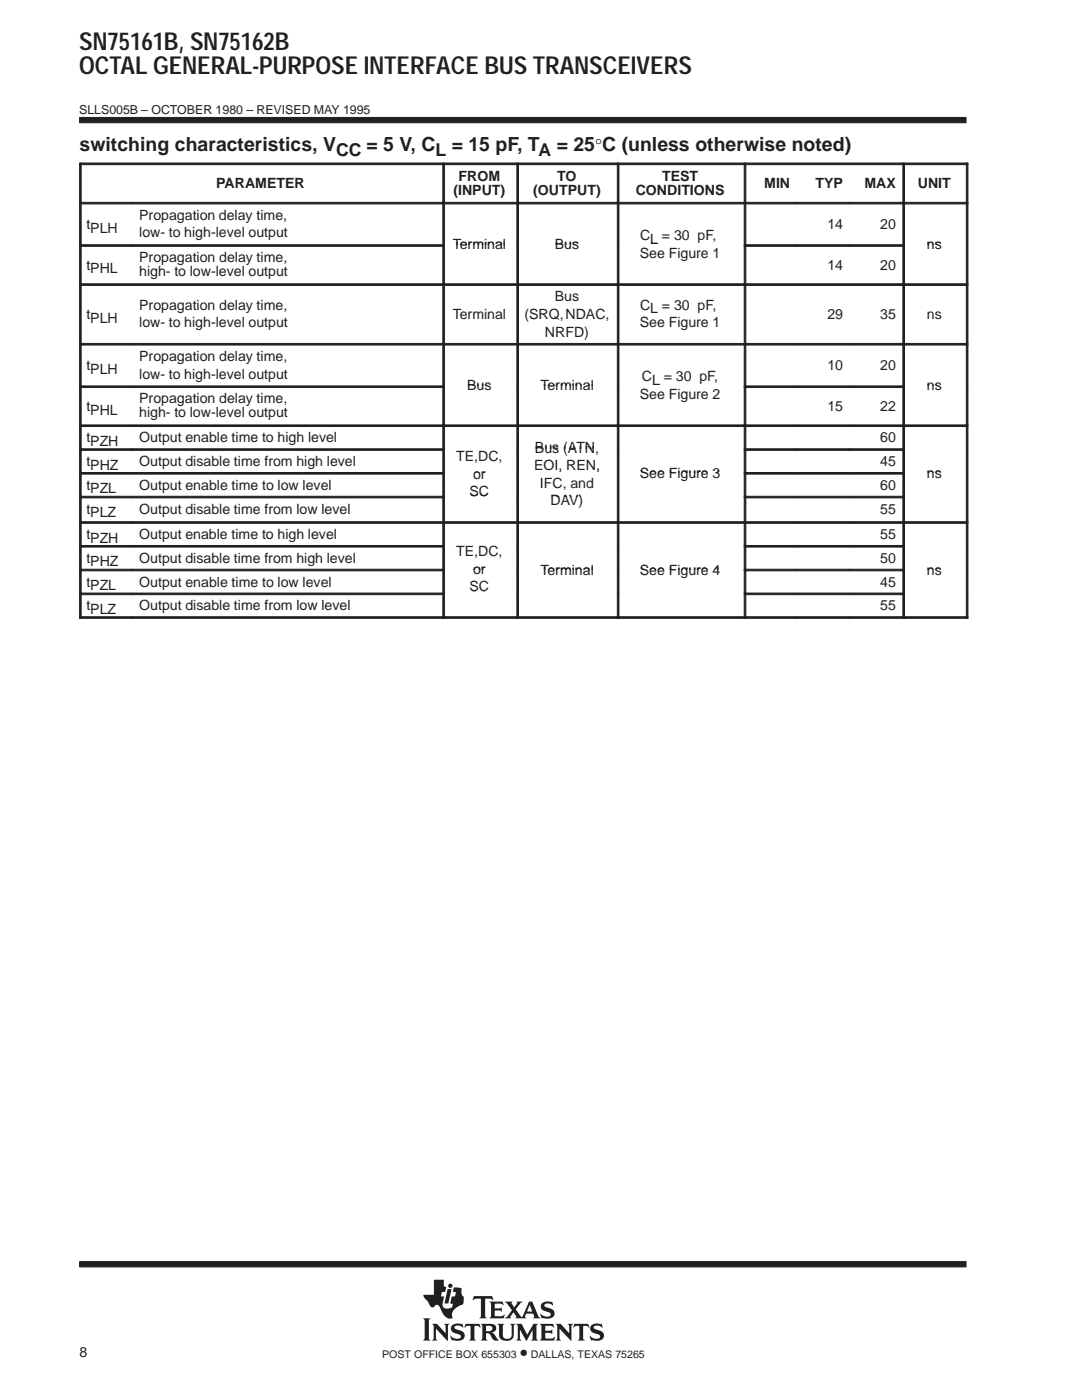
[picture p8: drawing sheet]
<svg xmlns="http://www.w3.org/2000/svg" width="216mm" height="279mm" viewBox="0 0 216 279" stroke-linecap="round" stroke-linejoin="round" font-family="sans-serif">
<g fill="#231f20" stroke="#231f20" stroke-width=".2">
<path d="M15.9 23.4h176.9v1.1h-176.9z" fill-rule="evenodd"/>
<path d="M15.9 251.8h176.9v1h-176.9z" fill-rule="evenodd"/>
</g>
<g fill="#231f20">
<path d="M89.3 257.3h.8l-.6 2.8h-.8z"/>
<path d="M95.9 264.2h2.1a.85 .85 0 0 1 1 .8 .85 .85 0 0 1-.9 .9l.4 .3 .7 1 .4 .2-.2 .1a1.11 1.11 0 0 1-1.4-.9l-.3-.4-.7-.1v1l.3 .4h-1.4l.3-.5v-2.3z" fill-rule="evenodd"/>
<path d="M100.7 259.8h1.6l-.2 .4 .5 .7 .6-.8-.1-.3h1.2l-.5 .3-.9 1.2 1 1.5a.22 .22 0 0 0 .3 0 .22 .22 0 0 0 .1-.2l1.3-2.8h.6l1.2 2.8 .4 .5-1.4-.1a.24 .24 0 0 0 .2-.1 .24 .24 0 0 0 0-.3l-.2-.4h-1.4l-.3 .6 .3 .3h-2.2l.2-.4-.5-.8-.7 .9 .2 .3h-1.3l.5-.4 1-1.2z" fill-rule="evenodd"/>
<path d="M118 264.5a2.12 2.12 0 0 1 1.9-.2l.1-.2 .3 .8-.8-.3h-.7a.35 .35 0 0 0-.3 .2 .35 .35 0 0 0 .2 .4l.5 .2a1.16 1.16 0 0 1 1.2 1.6 1.23 1.23 0 0 1-1.1 .6l-1.1-.1-.2 .1-.4-1 .9 .5 .7 .1a.47 .47 0 0 0 .6-.5 .47 .47 0 0 0-.6-.4 1.29 1.29 0 0 1-1.4-1.5z" fill-rule="evenodd"/>
<path d="M114.6 264.2h2.8l.2 .8-.5-.4h-.6l-.1 .1v2.4l.3 .4h-1.4l.3-.4v-2.4l-.1-.1h-.6l-.6 .4z" fill-rule="evenodd"/>
<path d="M107.7 264.2h2.6l.2 .8-.6-.4-1.1 .1v.9h1l.4-.3v.9l-.3-.2h-1.1v1.1h1.4l.5-.3-.2 .7h-2.8l.3-.5v-2.3z" fill-rule="evenodd"/>
<path d="M110.9 264.2h1l1.7 1.9v-1.5l-.3-.4h1l-.3 .4v3l-2.4-2.4v1.9l.3 .4h-1l.3-.4v-2.5z" fill-rule="evenodd"/>
<path d="M103 264.2h1.1l1.1 2.2 1.2-2.2h.9l-.3 .4v2.5l.4 .4h-1.4l.3-.4v-1.7l-1.3 2.2-1.3-2.3v1.8l.4 .4h-1.1l.3-.5v-2.3z" fill-rule="evenodd"/>
<path d="M90.2 264.5a2.17 2.17 0 0 1 1.9-.2l.1-.2 .3 .8-.8-.3h-.7a.36 .36 0 0 0-.3 .4 .36 .36 0 0 0 .4 .3l.3 .1a1.19 1.19 0 0 1 1.3 1.5l-.1 .1a1.23 1.23 0 0 1-1.1 .6l-1.1-.1-.2 .1-.4-1h.1a1.37 1.37 0 0 0 2.1 .2 .6 .6 0 0 0-.8-.6 1.08 1.08 0 0 1-1-.5 1.08 1.08 0 0 1 0-1.1z" fill-rule="evenodd"/>
<path d="M92.9 264.2h2.8l.2 .8-.5-.4h-.6l-.1 .1v2.4l.3 .4h-1.4l.2-.2 .1-.3v-2.3l-.7-.1-.6 .4z" fill-rule="evenodd"/>
<path d="M99.3 264.2h1.3l-.3 .3 .1 2.2 .2 .4 .8 .1a.73 .73 0 0 0 .7-.8v-1.9l-.3-.3h1l-.3 .3v2a1.56 1.56 0 0 1-1.3 1.1 1.56 1.56 0 0 1-1.5-.6l-.1-2.5z" fill-rule="evenodd"/>
<path d="M86.2 264.2h1l1.7 1.9v-1.5l-.3-.4h1.1l-.3 .3v3.1l-2.4-2.4v1.9l.3 .4h-1.1l.3-.5v-2.3z" fill-rule="evenodd"/>
<path d="M84.4 263.1h1.5l-.3 .3v3.8l.3 .3h-1.5l.3-.5v-3.4z" fill-rule="evenodd"/>
<path d="M94.6 258.7h3.6l.2 .8-.7-.3-.9 .1v3.4l.3 .4h-1.4l.3-.4v-3.4l-1-.1-.7 .2z" fill-rule="evenodd"/>
<path d="M97.7 259.8h2.6l.2 .7-.7-.3h-1.1v.9h1.1l.3-.2v.9l-.3-.2-1.1-.1v1.1l.1 .1h1.3l.5-.4 .1 .1-.2 .7h-2.8l.3-.6v-2.2z" fill-rule="evenodd"/>
<path d="M108.1 260.2l.1-.1a1.87 1.87 0 0 1 1.4-.3l.4 .1 .2-.2 .2 .8-1.1-.4a.44 .44 0 0 0-.7 .4 .44 .44 0 0 0 .6 .4 1.34 1.34 0 0 1 1.4 1.4 1.13 1.13 0 0 1-1.1 .9l-.8-.1a.37 .37 0 0 0-.6 .1l-.3-1 .1-.1 .6 .5 .8 .2a.47 .47 0 0 0 .6-.5 .47 .47 0 0 0-.5-.5h-.2a1.11 1.11 0 0 1-1.2-1.6z" fill-rule="evenodd"/>
<path d="M86.6 255.4h2v1.3l.4 .2-.2 .9h-.6l-.2 .9h.6l-.2 1.1a1.11 1.11 0 0 0 .3 1.3l.6 .1 .9-.3 .2-.7-.5-.1 .2-1.4h.7l.2-.9h-.7l.3-.9 1.5 .2v.9l.1 .5 .3 .2v1a.54 .54 0 0 1-.4 .7l-.4 .2a2.35 2.35 0 0 0-1.5 1.6v.4a.29 .29 0 0 1 .1 .3 .29 .29 0 0 1-.2 .2l-.1 .1a2.21 2.21 0 0 1-2-1.9l-.1-.1a.68 .68 0 0 0-.5-.8 .68 .68 0 0 0-.8 .4 .88 .88 0 0 1-1.1-.8l-.8-1-.2-.6h2.1z" fill-rule="evenodd"/>
<circle cx="89.9" cy="256.6" r=".43"/>
</g>
<g fill="#fff">
<path d="M105.7 260.4l.5 1.3h-1z"/>
<path d="M97 264.7l.6-.1a.56 .56 0 0 1 .7 .5 .56 .56 0 0 1-.7 .6h-.6z" fill-rule="evenodd"/>
</g>
<g fill="#231f20" stroke="#231f20" stroke-width=".2">
<path d="M15.9 32.5h.3v7.9h-.3z" fill-rule="evenodd"/>
<path d="M15.9 32.5h72.4v.4h-72.4z" fill-rule="evenodd"/>
<path d="M88.4 32.5h.3v7.9h-.3z" fill-rule="evenodd"/>
<path d="M88.4 32.5h14.7v.4h-14.7z" fill-rule="evenodd"/>
<path d="M103.1 32.5h.4v7.9h-.4z" fill-rule="evenodd"/>
<path d="M103.1 32.5h20.1v.4h-20.1z" fill-rule="evenodd"/>
<path d="M123.2 32.5h.3v7.9h-.3z" fill-rule="evenodd"/>
<path d="M123.2 32.5h25.3v.4h-25.3z" fill-rule="evenodd"/>
<path d="M148.5 32.5h.3v7.9h-.3z" fill-rule="evenodd"/>
<path d="M148.5 32.5h10.5v.4h-10.5z" fill-rule="evenodd"/>
<path d="M159.1 32.5h10.5v.4h-10.5z" fill-rule="evenodd"/>
<path d="M169.6 32.5h10.5v.4h-10.5z" fill-rule="evenodd"/>
<path d="M180.2 32.5h.3v7.9h-.3z" fill-rule="evenodd"/>
<path d="M192.8 32.5h.3v7.9h-.3z" fill-rule="evenodd"/>
<path d="M180.2 32.5h12.9v.4h-12.9z" fill-rule="evenodd"/>
<path d="M15.9 40.4h.3v8.4h-.3z" fill-rule="evenodd"/>
<path d="M15.9 40.4h10.5v.3h-10.5z" fill-rule="evenodd"/>
<path d="M26.4 40.4h61.9v.3h-61.9z" fill-rule="evenodd"/>
<path d="M88.4 40.4h.3v8.4h-.3z" fill-rule="evenodd"/>
<path d="M88.4 40.4h14.7v.3h-14.7z" fill-rule="evenodd"/>
<path d="M103.1 40.4h.4v8.4h-.4z" fill-rule="evenodd"/>
<path d="M103.1 40.4h20.1v.3h-20.1z" fill-rule="evenodd"/>
<path d="M123.2 40.4h.3v8.4h-.3z" fill-rule="evenodd"/>
<path d="M123.2 40.4h25.3v.3h-25.3z" fill-rule="evenodd"/>
<path d="M148.5 40.4h.3v8.4h-.3z" fill-rule="evenodd"/>
<path d="M148.5 40.4h10.5v.3h-10.5z" fill-rule="evenodd"/>
<path d="M159.1 40.4h10.5v.3h-10.5z" fill-rule="evenodd"/>
<path d="M169.6 40.4h10.5v.3h-10.5z" fill-rule="evenodd"/>
<path d="M180.2 40.4h.3v8.4h-.3z" fill-rule="evenodd"/>
<path d="M192.8 40.4h.3v8.4h-.3z" fill-rule="evenodd"/>
<path d="M180.2 40.4h12.9v.3h-12.9z" fill-rule="evenodd"/>
<path d="M15.9 48.8h.3v7.8h-.3z" fill-rule="evenodd"/>
<path d="M15.9 48.8h10.5v.4h-10.5z" fill-rule="evenodd"/>
<path d="M26.4 48.8h61.9v.4h-61.9z" fill-rule="evenodd"/>
<path d="M88.4 48.8h.3v7.8h-.3z" fill-rule="evenodd"/>
<path d="M103.1 48.8h.4v7.8h-.4z" fill-rule="evenodd"/>
<path d="M123.2 48.8h.3v7.8h-.3z" fill-rule="evenodd"/>
<path d="M148.5 48.8h.3v7.8h-.3z" fill-rule="evenodd"/>
<path d="M148.5 48.8h10.5v.4h-10.5z" fill-rule="evenodd"/>
<path d="M159.1 48.8h10.5v.4h-10.5z" fill-rule="evenodd"/>
<path d="M169.6 48.8h10.5v.4h-10.5z" fill-rule="evenodd"/>
<path d="M180.2 48.8h.3v7.8h-.3z" fill-rule="evenodd"/>
<path d="M192.8 48.8h.3v7.8h-.3z" fill-rule="evenodd"/>
<path d="M15.9 56.6h.3v11.9h-.3z" fill-rule="evenodd"/>
<path d="M15.9 56.6h10.5v.4h-10.5z" fill-rule="evenodd"/>
<path d="M26.4 56.6h61.9v.4h-61.9z" fill-rule="evenodd"/>
<path d="M88.4 56.6h.3v11.9h-.3z" fill-rule="evenodd"/>
<path d="M88.4 56.6h14.7v.4h-14.7z" fill-rule="evenodd"/>
<path d="M103.1 56.6h.4v11.9h-.4z" fill-rule="evenodd"/>
<path d="M103.1 56.6h20.1v.4h-20.1z" fill-rule="evenodd"/>
<path d="M123.2 56.6h.3v11.9h-.3z" fill-rule="evenodd"/>
<path d="M123.2 56.6h25.3v.4h-25.3z" fill-rule="evenodd"/>
<path d="M148.5 56.6h.3v11.9h-.3z" fill-rule="evenodd"/>
<path d="M148.5 56.6h10.5v.4h-10.5z" fill-rule="evenodd"/>
<path d="M159.1 56.6h10.5v.4h-10.5z" fill-rule="evenodd"/>
<path d="M169.6 56.6h10.5v.4h-10.5z" fill-rule="evenodd"/>
<path d="M180.2 56.6h.3v11.9h-.3z" fill-rule="evenodd"/>
<path d="M192.8 56.6h.3v11.9h-.3z" fill-rule="evenodd"/>
<path d="M180.2 56.6h12.9v.4h-12.9z" fill-rule="evenodd"/>
<path d="M15.9 68.5h.3v8.5h-.3z" fill-rule="evenodd"/>
<path d="M15.9 68.5h10.5v.4h-10.5z" fill-rule="evenodd"/>
<path d="M26.4 68.5h61.9v.4h-61.9z" fill-rule="evenodd"/>
<path d="M88.4 68.5h.3v8.5h-.3z" fill-rule="evenodd"/>
<path d="M88.4 68.5h14.7v.4h-14.7z" fill-rule="evenodd"/>
<path d="M103.1 68.5h.4v8.5h-.4z" fill-rule="evenodd"/>
<path d="M103.1 68.5h20.1v.4h-20.1z" fill-rule="evenodd"/>
<path d="M123.2 68.5h.3v8.5h-.3z" fill-rule="evenodd"/>
<path d="M123.2 68.5h25.3v.4h-25.3z" fill-rule="evenodd"/>
<path d="M148.5 68.5h.3v8.5h-.3z" fill-rule="evenodd"/>
<path d="M148.5 68.5h10.5v.4h-10.5z" fill-rule="evenodd"/>
<path d="M159.1 68.5h10.5v.4h-10.5z" fill-rule="evenodd"/>
<path d="M169.6 68.5h10.5v.4h-10.5z" fill-rule="evenodd"/>
<path d="M180.2 68.5h.3v8.5h-.3z" fill-rule="evenodd"/>
<path d="M192.8 68.5h.3v8.5h-.3z" fill-rule="evenodd"/>
<path d="M180.2 68.5h12.9v.4h-12.9z" fill-rule="evenodd"/>
<path d="M15.9 77h.3v7.8h-.3z" fill-rule="evenodd"/>
<path d="M15.9 77h10.5v.3h-10.5z" fill-rule="evenodd"/>
<path d="M26.4 77h61.9v.3h-61.9z" fill-rule="evenodd"/>
<path d="M88.4 77h.3v7.8h-.3z" fill-rule="evenodd"/>
<path d="M103.1 77h.4v7.8h-.4z" fill-rule="evenodd"/>
<path d="M123.2 77h.3v7.8h-.3z" fill-rule="evenodd"/>
<path d="M148.5 77h.3v7.8h-.3z" fill-rule="evenodd"/>
<path d="M148.5 77h10.5v.3h-10.5z" fill-rule="evenodd"/>
<path d="M159.1 77h10.5v.3h-10.5z" fill-rule="evenodd"/>
<path d="M169.6 77h10.5v.3h-10.5z" fill-rule="evenodd"/>
<path d="M180.2 77h.3v7.8h-.3z" fill-rule="evenodd"/>
<path d="M192.8 77h.3v7.8h-.3z" fill-rule="evenodd"/>
<path d="M15.9 84.8h.3v4.7h-.3z" fill-rule="evenodd"/>
<path d="M15.9 84.8h10.5v.3h-10.5z" fill-rule="evenodd"/>
<path d="M26.4 84.8h61.9v.3h-61.9z" fill-rule="evenodd"/>
<path d="M88.4 84.8h.3v4.7h-.3z" fill-rule="evenodd"/>
<path d="M88.4 84.8h14.7v.3h-14.7z" fill-rule="evenodd"/>
<path d="M103.1 84.8h.4v4.7h-.4z" fill-rule="evenodd"/>
<path d="M103.1 84.8h20.1v.3h-20.1z" fill-rule="evenodd"/>
<path d="M123.2 84.8h.3v4.7h-.3z" fill-rule="evenodd"/>
<path d="M123.2 84.8h25.3v.3h-25.3z" fill-rule="evenodd"/>
<path d="M148.5 84.8h.3v4.7h-.3z" fill-rule="evenodd"/>
<path d="M148.5 84.8h10.5v.3h-10.5z" fill-rule="evenodd"/>
<path d="M159.1 84.8h10.5v.3h-10.5z" fill-rule="evenodd"/>
<path d="M169.6 84.8h10.5v.3h-10.5z" fill-rule="evenodd"/>
<path d="M180.2 84.8h.3v4.7h-.3z" fill-rule="evenodd"/>
<path d="M192.8 84.8h.3v4.7h-.3z" fill-rule="evenodd"/>
<path d="M180.2 84.8h12.9v.3h-12.9z" fill-rule="evenodd"/>
<path d="M15.9 89.6h.3v4.7h-.3z" fill-rule="evenodd"/>
<path d="M15.9 89.6h10.5v.3h-10.5z" fill-rule="evenodd"/>
<path d="M26.4 89.6h61.9v.3h-61.9z" fill-rule="evenodd"/>
<path d="M88.4 89.6h.3v4.7h-.3z" fill-rule="evenodd"/>
<path d="M103.1 89.6h.4v4.7h-.4z" fill-rule="evenodd"/>
<path d="M123.2 89.6h.3v4.7h-.3z" fill-rule="evenodd"/>
<path d="M148.5 89.6h.3v4.7h-.3z" fill-rule="evenodd"/>
<path d="M148.5 89.6h10.5v.3h-10.5z" fill-rule="evenodd"/>
<path d="M159.1 89.6h10.5v.3h-10.5z" fill-rule="evenodd"/>
<path d="M169.6 89.6h10.5v.3h-10.5z" fill-rule="evenodd"/>
<path d="M180.2 89.6h.3v4.7h-.3z" fill-rule="evenodd"/>
<path d="M192.8 89.6h.3v4.7h-.3z" fill-rule="evenodd"/>
<path d="M15.9 94.3h.3v4.7h-.3z" fill-rule="evenodd"/>
<path d="M15.9 94.3h10.5v.3h-10.5z" fill-rule="evenodd"/>
<path d="M26.4 94.3h61.9v.3h-61.9z" fill-rule="evenodd"/>
<path d="M88.4 94.3h.3v4.7h-.3z" fill-rule="evenodd"/>
<path d="M103.1 94.3h.4v4.7h-.4z" fill-rule="evenodd"/>
<path d="M123.2 94.3h.3v4.7h-.3z" fill-rule="evenodd"/>
<path d="M148.5 94.3h.3v4.7h-.3z" fill-rule="evenodd"/>
<path d="M148.5 94.3h10.5v.3h-10.5z" fill-rule="evenodd"/>
<path d="M159.1 94.3h10.5v.3h-10.5z" fill-rule="evenodd"/>
<path d="M169.6 94.3h10.5v.3h-10.5z" fill-rule="evenodd"/>
<path d="M180.2 94.3h.3v4.7h-.3z" fill-rule="evenodd"/>
<path d="M192.8 94.3h.3v4.7h-.3z" fill-rule="evenodd"/>
<path d="M15.9 99h.3v5.1h-.3z" fill-rule="evenodd"/>
<path d="M15.9 99h10.5v.4h-10.5z" fill-rule="evenodd"/>
<path d="M26.4 99h61.9v.4h-61.9z" fill-rule="evenodd"/>
<path d="M88.4 99h.3v5.1h-.3z" fill-rule="evenodd"/>
<path d="M103.1 99h.4v5.1h-.4z" fill-rule="evenodd"/>
<path d="M123.2 99h.3v5.1h-.3z" fill-rule="evenodd"/>
<path d="M148.5 99h.3v5.1h-.3z" fill-rule="evenodd"/>
<path d="M148.5 99h10.5v.4h-10.5z" fill-rule="evenodd"/>
<path d="M159.1 99h10.5v.4h-10.5z" fill-rule="evenodd"/>
<path d="M169.6 99h10.5v.4h-10.5z" fill-rule="evenodd"/>
<path d="M180.2 99h.3v5.1h-.3z" fill-rule="evenodd"/>
<path d="M192.8 99h.3v5.1h-.3z" fill-rule="evenodd"/>
<path d="M15.9 104.1h.3v4.7h-.3z" fill-rule="evenodd"/>
<path d="M15.9 104.1h10.5v.3h-10.5z" fill-rule="evenodd"/>
<path d="M26.4 104.1h61.9v.3h-61.9z" fill-rule="evenodd"/>
<path d="M88.4 104.1h.3v4.7h-.3z" fill-rule="evenodd"/>
<path d="M88.4 104.1h14.7v.3h-14.7z" fill-rule="evenodd"/>
<path d="M103.1 104.1h.4v4.7h-.4z" fill-rule="evenodd"/>
<path d="M103.1 104.1h20.1v.3h-20.1z" fill-rule="evenodd"/>
<path d="M123.2 104.1h.3v4.7h-.3z" fill-rule="evenodd"/>
<path d="M123.2 104.1h25.3v.3h-25.3z" fill-rule="evenodd"/>
<path d="M148.5 104.1h.3v4.7h-.3z" fill-rule="evenodd"/>
<path d="M148.5 104.1h10.5v.3h-10.5z" fill-rule="evenodd"/>
<path d="M159.1 104.1h10.5v.3h-10.5z" fill-rule="evenodd"/>
<path d="M169.6 104.1h10.5v.3h-10.5z" fill-rule="evenodd"/>
<path d="M180.2 104.1h.3v4.7h-.3z" fill-rule="evenodd"/>
<path d="M192.8 104.1h.3v4.7h-.3z" fill-rule="evenodd"/>
<path d="M180.2 104.1h12.9v.3h-12.9z" fill-rule="evenodd"/>
<path d="M15.9 108.9h.3v4.7h-.3z" fill-rule="evenodd"/>
<path d="M15.9 108.9h10.5v.3h-10.5z" fill-rule="evenodd"/>
<path d="M26.4 108.9h61.9v.3h-61.9z" fill-rule="evenodd"/>
<path d="M88.4 108.9h.3v4.7h-.3z" fill-rule="evenodd"/>
<path d="M103.1 108.9h.4v4.7h-.4z" fill-rule="evenodd"/>
<path d="M123.2 108.9h.3v4.7h-.3z" fill-rule="evenodd"/>
<path d="M148.5 108.9h.3v4.7h-.3z" fill-rule="evenodd"/>
<path d="M148.5 108.9h10.5v.3h-10.5z" fill-rule="evenodd"/>
<path d="M159.1 108.9h10.5v.3h-10.5z" fill-rule="evenodd"/>
<path d="M169.6 108.9h10.5v.3h-10.5z" fill-rule="evenodd"/>
<path d="M180.2 108.9h.3v4.7h-.3z" fill-rule="evenodd"/>
<path d="M192.8 108.9h.3v4.7h-.3z" fill-rule="evenodd"/>
<path d="M15.9 113.6h.3v4.7h-.3z" fill-rule="evenodd"/>
<path d="M15.9 113.6h10.5v.3h-10.5z" fill-rule="evenodd"/>
<path d="M26.4 113.6h61.9v.3h-61.9z" fill-rule="evenodd"/>
<path d="M88.4 113.6h.3v4.7h-.3z" fill-rule="evenodd"/>
<path d="M103.1 113.6h.4v4.7h-.4z" fill-rule="evenodd"/>
<path d="M123.2 113.6h.3v4.7h-.3z" fill-rule="evenodd"/>
<path d="M148.5 113.6h.3v4.7h-.3z" fill-rule="evenodd"/>
<path d="M148.5 113.6h10.5v.3h-10.5z" fill-rule="evenodd"/>
<path d="M159.1 113.6h10.5v.3h-10.5z" fill-rule="evenodd"/>
<path d="M169.6 113.6h10.5v.3h-10.5z" fill-rule="evenodd"/>
<path d="M180.2 113.6h.3v4.7h-.3z" fill-rule="evenodd"/>
<path d="M192.8 113.6h.3v4.7h-.3z" fill-rule="evenodd"/>
<path d="M15.9 118.4h.3v5h-.3z" fill-rule="evenodd"/>
<path d="M15.9 118.4h10.5v.3h-10.5z" fill-rule="evenodd"/>
<path d="M15.9 123.1h10.5v.3h-10.5z" fill-rule="evenodd"/>
<path d="M26.4 118.4h61.9v.3h-61.9z" fill-rule="evenodd"/>
<path d="M26.4 123.1h61.9v.3h-61.9z" fill-rule="evenodd"/>
<path d="M88.4 118.4h.3v5h-.3z" fill-rule="evenodd"/>
<path d="M88.4 123.1h14.7v.3h-14.7z" fill-rule="evenodd"/>
<path d="M103.1 118.4h.4v5h-.4z" fill-rule="evenodd"/>
<path d="M103.1 123.1h20.1v.3h-20.1z" fill-rule="evenodd"/>
<path d="M123.2 118.4h.3v5h-.3z" fill-rule="evenodd"/>
<path d="M123.2 123.1h25.3v.3h-25.3z" fill-rule="evenodd"/>
<path d="M148.5 118.4h.3v5h-.3z" fill-rule="evenodd"/>
<path d="M148.5 118.4h10.5v.3h-10.5z" fill-rule="evenodd"/>
<path d="M148.5 123.1h10.5v.3h-10.5z" fill-rule="evenodd"/>
<path d="M159.1 118.4h10.5v.3h-10.5z" fill-rule="evenodd"/>
<path d="M159.1 123.1h10.5v.3h-10.5z" fill-rule="evenodd"/>
<path d="M169.6 118.4h10.5v.3h-10.5z" fill-rule="evenodd"/>
<path d="M169.6 123.1h10.5v.3h-10.5z" fill-rule="evenodd"/>
<path d="M180.2 118.4h.3v5h-.3z" fill-rule="evenodd"/>
<path d="M192.8 118.4h.3v5h-.3z" fill-rule="evenodd"/>
<path d="M180.2 123.1h12.9v.3h-12.9z" fill-rule="evenodd"/>
</g>
<g font-size="4.9" fill="#231f20">
<text x="15.8" y="9.9">SN75161B, SN75162B</text>
<text x="15.8" y="14.8">OCTAL GENERAL-PURPOSE INTERFACE BUS TRANSCEIVERS</text>
</g>
<text font-size="3.9" fill="#231f20" x="15.9" y="30.2">switching characteristics, V</text>
<g font-size="3.5" fill="#231f20">
<text x="67.1" y="31.1">CC = 5 V, CL = 15 pF, TA = 25</text>
<text x="118.7" y="30.2">°C (unless otherwise noted)</text>
<text x="103.7" y="271">•</text>
</g>
<g font-size="2.8" fill="#231f20">
<text x="43.1" y="37.6">PARAMETER</text>
<text x="90.5" y="38.9">(INPUT)</text>
<text x="91.5" y="36.1">FROM</text>
<text x="106.4" y="38.9">(OUTPUT)</text>
<text x="111.2" y="36.1">TO</text>
<text x="126.9" y="38.9">CONDITIONS</text>
<text x="132.1" y="36.1">TEST</text>
<text x="152.5" y="37.6">MIN</text>
<text x="162.7" y="37.6">TYP</text>
<text x="172.5" y="37.6">MAX</text>
<text x="183.1" y="37.6">UNIT</text>
<text x="17.2" y="45.7">tPLH</text>
<text x="27.8" y="43.9">Propagation delay time,</text>
<text x="27.8" y="47.4">low- to high-level output</text>
<text x="127.7" y="47.9">CL</text>
<text x="165.1" y="45.7">14</text>
<text x="175.6" y="45.7">20</text>
<text x="17.2" y="53.9">tPHL</text>
<text x="27.8" y="52.3">Propagation delay time,</text>
<text x="90.3" y="49.6">Terminal</text>
<text x="110.7" y="49.6">Bus</text>
<text x="127.7" y="51.4">See Figure 1</text>
<text x="129.8" y="48.6">L = 30 pF,</text>
<text x="165.1" y="53.9">14</text>
<text x="175.6" y="53.9">20</text>
<text x="184.9" y="49.6">ns</text>
<text x="27.8" y="55.1">high- to low-level output</text>
<text x="17.2" y="63.7">tPLH</text>
<text x="27.8" y="61.8">Propagation delay time,</text>
<text x="27.8" y="65.4">low- to high-level output</text>
<text x="90.3" y="63.7">Terminal</text>
<text x="104.6" y="63.7">(SRQ,NDAC,</text>
<text x="110.7" y="60.2">Bus</text>
<text x="127.7" y="65.4">See Figure 1</text>
<text x="127.7" y="61.8">CL = 30 pF,</text>
<text x="165.1" y="63.7">29</text>
<text x="175.6" y="63.7">35</text>
<text x="184.9" y="63.7">ns</text>
<text x="108.7" y="67.2">NRFD)</text>
<text x="17.2" y="73.9">tPLH</text>
<text x="27.8" y="72">Propagation delay time,</text>
<text x="27.8" y="75.5">low- to high-level output</text>
<text x="93.2" y="77.8">Bus</text>
<text x="107.8" y="77.8">Terminal</text>
<text x="128.1" y="76.1">CL</text>
<text x="130.1" y="76.8">L = 30 pF,</text>
<text x="165.1" y="73.9">10</text>
<text x="175.6" y="73.9">20</text>
<text x="184.9" y="77.8">ns</text>
<text x="17.2" y="82">tPHL</text>
<text x="27.8" y="80.5">Propagation delay time,</text>
<text x="27.8" y="83.3">high- to low-level output</text>
<text x="127.7" y="79.6">See Figure 2</text>
<text x="165.1" y="82">15</text>
<text x="175.6" y="82">22</text>
<text x="17.2" y="88.3">tPZH</text>
<text x="27.8" y="88.3">Output enable time to high level</text>
<text x="175.6" y="88.3">60</text>
<text x="17.2" y="93">tPHZ</text>
<text x="27.8" y="93">Output disable time from high level</text>
<text x="91" y="92">TE,DC,</text>
<text x="94.4" y="95.5">or</text>
<text x="106.6" y="93.8">EOI, REN,,</text>
<text x="106.7" y="90.3">Bus (ATN</text>
<text x="106.7" y="90.3">Bus (ATN,</text>
<text x="111.4" y="93.8">,</text>
<text x="127.7" y="95.4">See Figure 3</text>
<text x="175.6" y="93">45</text>
<text x="184.9" y="95.4">ns</text>
<text x="17.2" y="97.8">tPZL</text>
<text x="27.8" y="97.8">Output enable time to low level</text>
<text x="93.7" y="99">SC</text>
<text x="107.7" y="97.3">IFC, and</text>
<text x="109.9" y="100.9">DAV)</text>
<text x="175.6" y="97.8">60</text>
<text x="17.2" y="102.5">tPLZ</text>
<text x="17.2" y="107.6">tPZH</text>
<text x="27.8" y="102.5">Output disable time from low level</text>
<text x="27.8" y="107.6">Output enable time to high level</text>
<text x="175.6" y="102.5">55</text>
<text x="175.6" y="107.6">55</text>
<text x="17.2" y="112.3">tPHZ</text>
<text x="27.8" y="112.3">Output disable time from high level</text>
<text x="91" y="111">TE,DC,</text>
<text x="175.6" y="112.3">50</text>
<text x="17.2" y="117.1">tPZL</text>
<text x="27.8" y="117.1">Output enable time to low level</text>
<text x="93.7" y="118">SC</text>
<text x="94.4" y="114.5">or</text>
<text x="107.8" y="114.7">Terminal</text>
<text x="127.7" y="114.7">See Figure 4</text>
<text x="175.6" y="117.1">45</text>
<text x="184.9" y="114.7">ns</text>
<text x="17.2" y="121.8">tPLZ</text>
<text x="27.8" y="121.8">Output disable time from low level</text>
<text x="175.6" y="121.8">55</text>
<text x="15.9" y="270.7">8</text>
</g>
<text font-size="2.5" fill="#231f20" x="15.8" y="22.7">SLLS005B – OCTOBER 1980 – REVISED MAY 1995</text>
<g font-size="2.1" fill="#231f20">
<text x="76.3" y="271">POST OFFICE BOX 655303</text>
<text x="105.9" y="271">DALLAS, TEXAS 75265</text>
</g>
</svg>
